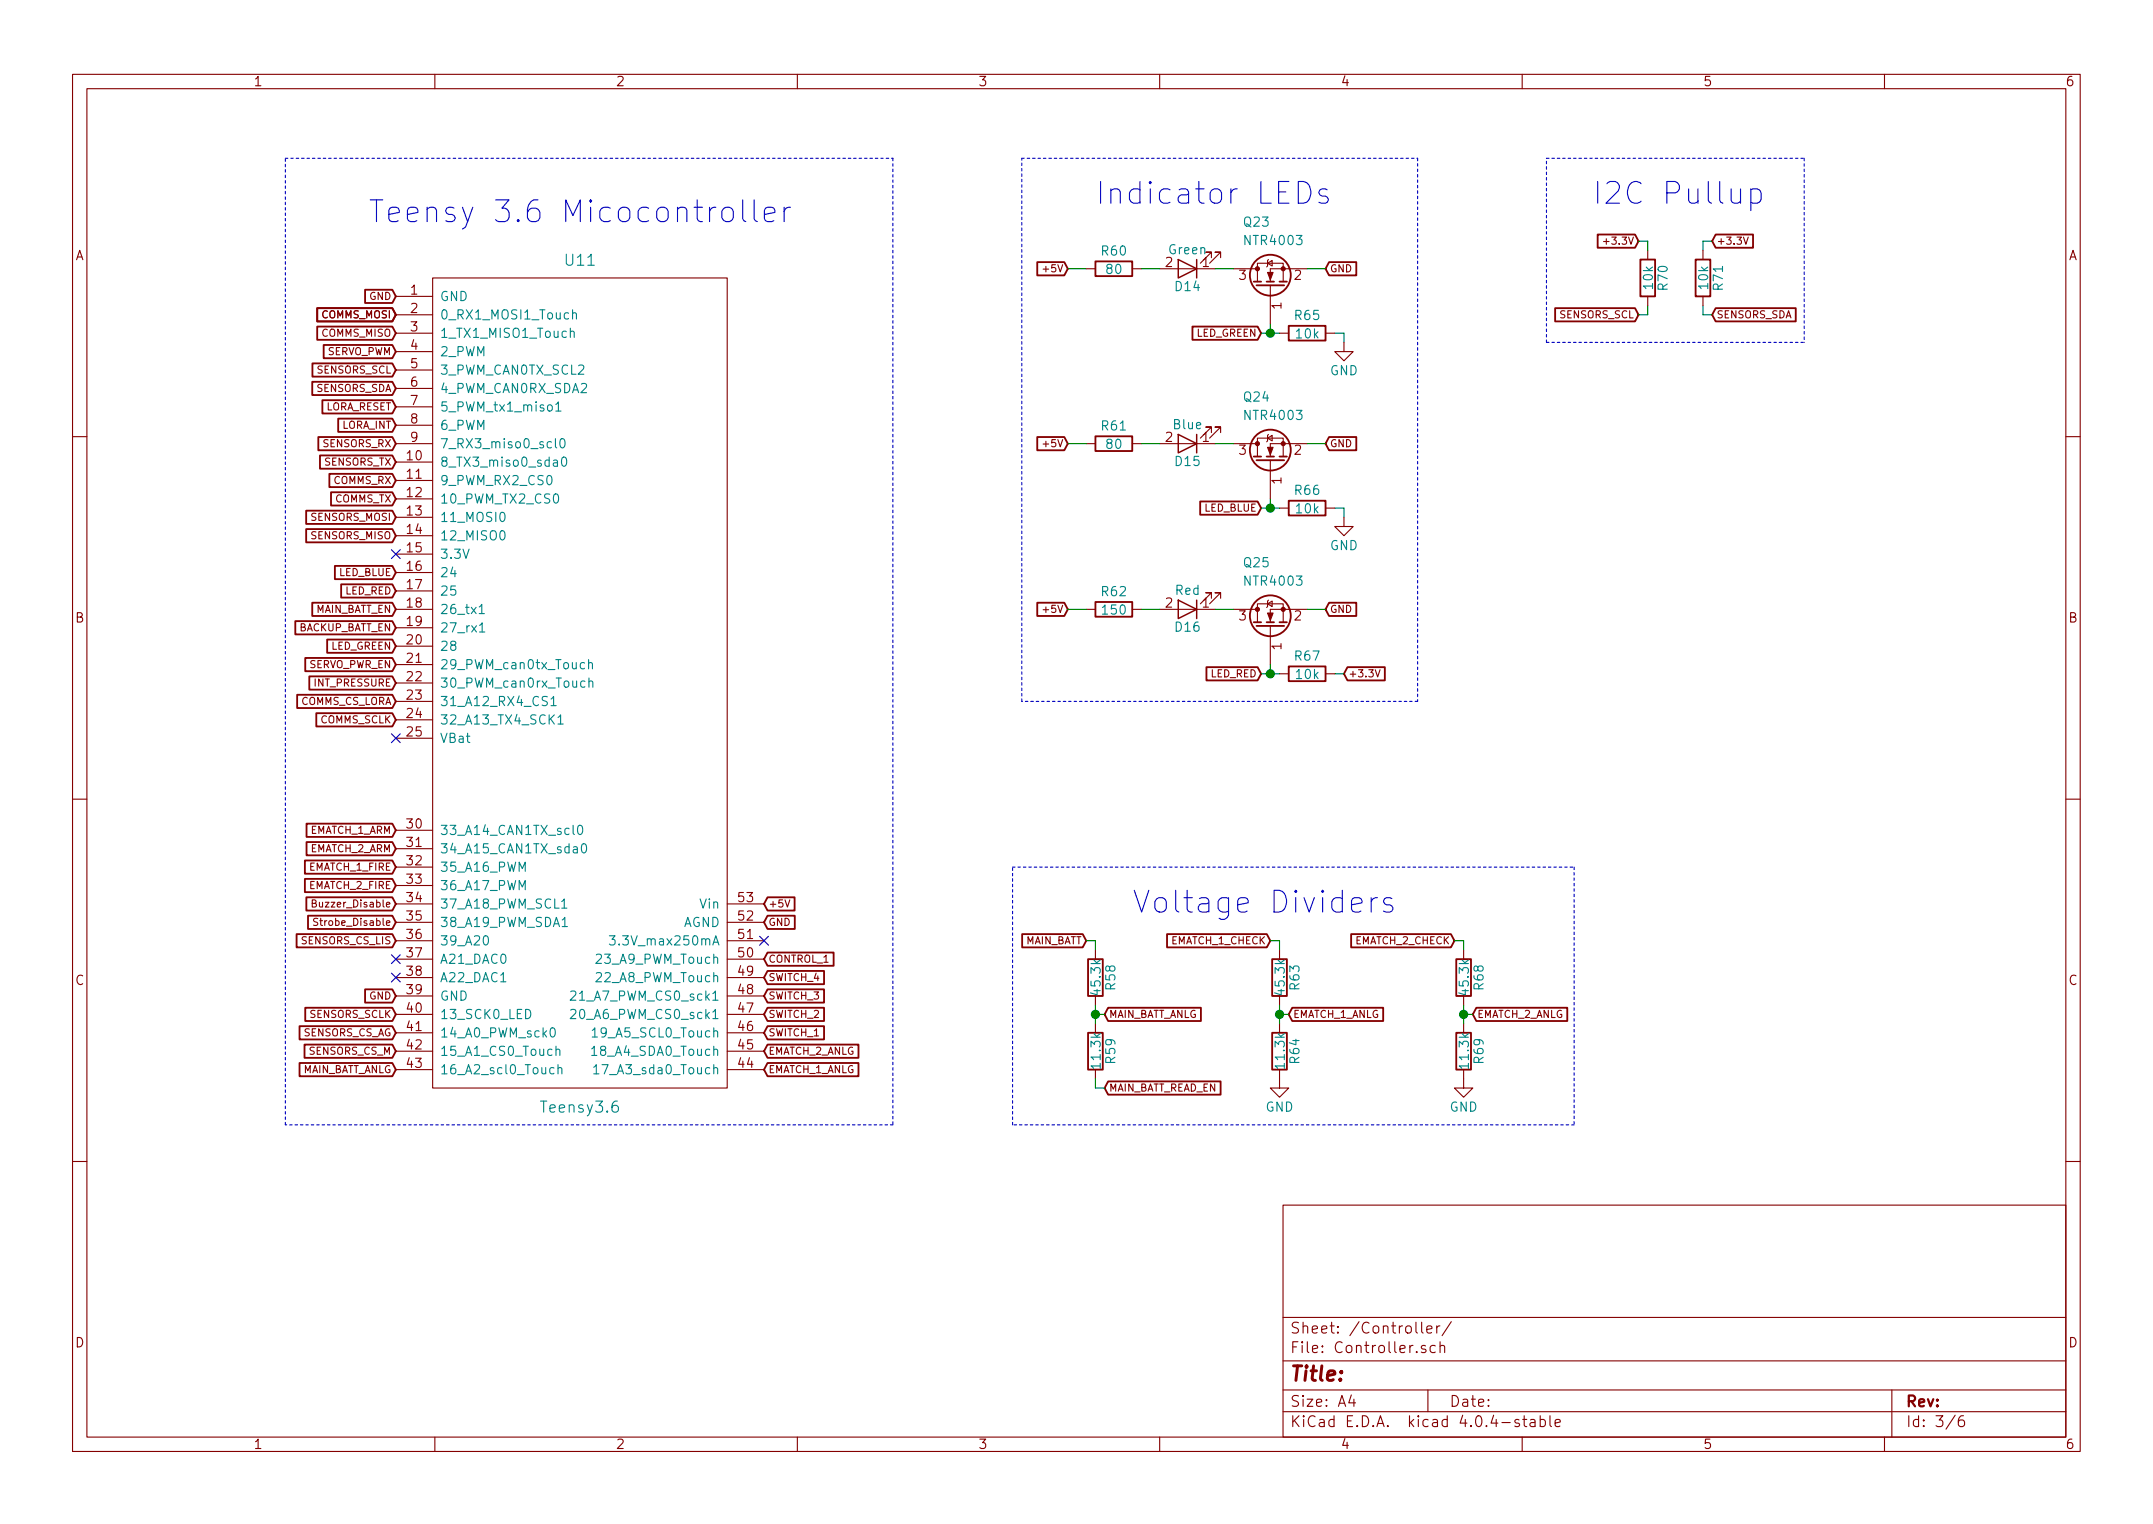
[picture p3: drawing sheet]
<svg xmlns="http://www.w3.org/2000/svg" width="297mm" height="210mm" viewBox="0 0 297 210" stroke-linecap="round" stroke-linejoin="round" font-family="sans-serif">
<g fill="none" stroke="#840000" stroke-width=".15">
<path d="M10 10.3h277v189.9h-277zM12 12.2h273v186.1h-273zM60 10.3v1.9M110 10.3v1.9M160 10.3v1.9M210 10.3v1.9M260 10.3v1.9M59.7 38.3h40.6v111.8h-40.6zM149.9 37.1h1.2M156.2 37.1h1.3M160 37.1h7.6M167.1 35.6v-.8h-.7h.7l-1.5 1.5"/>
<path d="M168.4 35.6v-.8h-.8h.8l-1.5 1.5M170.2 37.1h3.3M173.5 37.1v-.8h3.5v2.6M173.5 37.1v1.8M174.9 36.3l.6-.4v.8zM175 35.8l-.1 .1v.8l-.1 .1M175.3 39.4v.2M175.3 39.6v5.1M180.3 37.1h-5v1.8M221.2 33.3h.8M227.3 34.5v1.3M234.9 34.5v1.3"/>
<path d="M240.5 32.7l.4 1 .3-1M54.6 40.9h5.1M54.6 43.4h5.1M54.6 46h5.1M54.6 48.5h5.1M54.6 51h5.1M54.6 53.6h5.1M54.6 56.1h5.1M54.6 58.7h5.1M167.1 59.7v-.8h-.7h.7l-1.5 1.5M168.4 59.7v-.8h-.8h.8l-1.5 1.5M175 59.9l-.1 .2v.7l-.1 .2"/>
<path d="M176.5 46h1.3M182.9 46h1.2M185.4 47.2v1.3h1.3l-1.3 1.3-1.3-1.3h1.3M227.3 40.9v1.3M234.9 40.9v1.3M10 60.2h2M54.6 61.2h5.1M54.6 63.7h5.1M54.6 66.3h5.1M54.6 68.8h5.1M54.6 71.4h5.1M54.6 73.9h5.1"/>
<path d="M54.6 76.4h5.1M54.6 79h5.1M149.9 61.2h1.2M156.2 61.2h1.3M160 61.2h7.6M170.2 61.2h3.3M173.5 61.2v-.8h3.5v2.6M173.5 61.2v1.8M174.9 60.4l.6-.3v.7zM175.3 63.5v.2M175.3 63.7v5.1M176.5 70.1h1.3"/>
<path d="M180.3 61.2h-5v1.8M182.9 70.1h1.2M185.4 71.4v1.2h1.3l-1.3 1.3-1.3-1.3h1.3M285 60.2h2M54.6 89.1h5.1M54.6 91.7h5.1M54.6 94.2h5.1M54.6 96.8h5.1M54.6 99.3h5.1M54.6 81.5h5.1M54.6 84.1h5.1M54.6 86.6h5.1"/>
<path d="M149.9 84.1h1.2M156.2 84.1h1.3M160 84.1h7.6M167.1 82.5v-.7h-.7h.7l-1.5 1.5M168.4 82.5v-.7h-.8h.8l-1.5 1.5M170.2 84.1h3.3M173.5 84.1v-.8h3.5v2.5M173.5 84.1v1.7M174.9 83.3l.6-.4v.8zM175 82.8l-.1 .1v.8l-.1 .1M175.3 86.4v.2M175.3 86.6v5.1"/>
<path d="M176.5 93h1.3M180.3 84.1h-5v1.7M182.9 93h1.2M189.7 92.4l.4 1 .3-1M10 110.3h2M54.6 114.5h5.1M54.6 117.1h5.1M54.6 119.6h5.1M54.6 101.8h5.1M285 110.3h2M43.1 124.6h.4l.1-.2v-.1l-.5-.2v1h.4l.2-.1v-.2l-.3-.2M43.8 126.7h-.3l-.2 .2 .1 .2 .4 .2v.2l-.2 .2-.3-.1"/>
<path d="M54.6 139.9h5.1M54.6 132.3h5.1M54.6 129.8h5.1M54.6 127.2h5.1M54.6 122.2h5.1M54.6 124.7h5.1M54.6 134.9h5.1M54.6 137.4h5.1M100.3 139.9h5.1M100.3 132.3h5.1M100.3 129.8h5.1M100.3 127.2h5.1"/>
<path d="M100.3 124.7h5.1M100.3 134.9h5.1M100.3 137.4h5.1M151.1 131.1v1.2M151.1 137.4v1.3M176.5 131.1v1.2M176.5 137.4v1.3M201.9 131.1v1.2M201.9 137.4v1.3M54.6 142.5h5.1M54.6 145h5.1M54.6 147.6h5.1"/>
<path d="M100.3 142.5h5.1M100.3 145h5.1M100.3 147.6h5.1M151.1 141.2v1.3M151.1 147.6v1.2M176.5 147.6v2.5h1.3l-1.3 1.3-1.2-1.3h1.2M176.5 141.2v1.3M201.9 147.6v2.5h1.3l-1.3 1.3-1.2-1.3h1.2M201.9 141.2v1.3M10 160.2h2M177 166.3h108v32h-108zM285 160.2h2"/>
<path d="M60 198.3v1.9M110 198.3v1.9M160 198.3v1.9M177 194.8h108M177 191.8h108M177 187.8h108M177 181.8h108M186.4 192.5l-.3 1h.9M186.8 193v1M196.1 182.4v1.3l.2 .2M196.7 185.7a.37 .37 0 0 0-.6 .1v.1a.54 .54 0 0 0 .6 .3v.1v.2l-.2 .1-.4-.1M196.8 183.4l.8-.1-.1-.3-.4-.1-.3 .2 .1 .7 .2 .1 .4-.1"/>
<path d="M197 191.8v3M198 185.7l-.4-.1-.3 .3 .1 .6 .2 .1 .4-.1M198.2 182.9v1M198.7 182.9l-.3 .1-.2 .2M198.7 185.7a.38 .38 0 0 1 .6 .1v.8M198.7 185.1v1.5M200.2 182.3l-1.2 2M209.6 195.9a.37 .37 0 0 0-.6 .1v.1a.54 .54 0 0 0 .6 .3l.1 .1-.1 .2-.2 .1-.4-.1M210 198.3v1.9M210.1 195.8h.5M210.3 195.3v1.3l.2 .2h.1M211.2 195.9l.1-.1 .4 .1 .1 .9"/>
<path d="M211.8 196.2l-.5 .1-.2 .2 .1 .2 .1 .1 .5-.1M212.5 195.9a.48 .48 0 0 1 .6 .1l.1 .1-.1 .6a.48 .48 0 0 1-.6 0M212.5 195.3v1.5M213.8 195.3v1.3l.2 .2M214.6 196.3l.7-.1-.1-.3-.4-.1-.2 .2v.7l.2 .1 .4-.1M260 198.3v1.9M261 191.8v6.5M269.7 195.2l-1.2 2M270.9 195.3a.59 .59 0 0 0-.7 .7l.1 .7 .2 .1h.3l.2-.1v-.5l-.1-.2-.4-.1-.3 .3"/>
</g>
<g fill="none" stroke="#008484" stroke-width=".15">
<path d="M76.7 55.8l.3-.4v1.3M76.7 56.7h.7M78.7 45.8a.3 .3 0 0 1 .5 .1v.7M79 43.3a.3 .3 0 0 1 .5 0v.7M76.6 60.5v1.1l.2 .2M77.3 60.6l.3-.1a.72 .72 0 0 1-.1 1.3l-.2-.1-.1-.4zM77.6 63.2l.3-.1a.72 .72 0 0 1-.2 1.2l-.1-.1-.1-.4zM66.1 83.7l.4-.3v1.3M66.1 84.7h.7M66.2 86.3l.3-.4v1.3M66.2 87.2h.7M76 96.4l.4-.3v1.3"/>
<path d="M76 97.4h.7M77 99l.3-.4v1.3M77 99.9h.7M80.6 91.5l-.3-.1-.2 .3 .1 .5 .1 .1 .3-.1M80.7 94l-.4-.1-.2 .3 .1 .5 .1 .1 .4-.1M81.2 91.5a.3 .3 0 0 1 .5 .1v.7M81.2 91v1.3M81.3 94.1a.3 .3 0 0 1 .5 0v.7M81.3 93.5v1.3M79.8 114l.3-.1a.72 .72 0 0 1-.1 1.2l-.2-.1-.1-.4zM80.3 116.5l.3-.1a.72 .72 0 0 1-.1 1.3l-.2-.2-.1-.3zM66.8 129.2l.3-.1a.72 .72 0 0 1-.1 1.3l-.2-.2-.1-.3z"/>
<path d="M77.5 124.4l.4-.4v1.3M77.5 125.3h.7M77.6 127.8h.7M78.7 139.4l.5-.1 .2 .1 .1 .2-.1 .2-.7 .7h.8M78.7 136.8l.5-.1 .2 .1 .1 .3-.1 .2-.7 .7h.8M84.1 129.1h.8l-.5 .5 .4 .1v.5l-.2 .2h-.3l-.2-.2M76 141.9l.3-.1a.72 .72 0 0 1-.1 1.3l-.2-.2-.1-.3zM76.4 147.4l-.3-.1-.3 .2 .1 .6 .2 .1 .3-.1M76.7 144.9a.3 .3 0 0 1 .5 0v.7M76.7 144.3v1.3M77 147.4a.3 .3 0 0 1 .5 .1v.7M77 146.9v1.3"/>
<path d="M81.6 144.7l.4-.4v1.3M81.6 145.6h.7M81.7 142.2l.4-.4v1.3M81.7 143.1h.7M81.9 147.2l.4-.3v1.3M81.9 148.2h.7"/>
</g>
<g fill="none" stroke="#840000" stroke-width=".25">
<path d="M50.4 40h3.7l.5 .9-.5 .9h-3.7zM143.1 36.2h3.7l.5 .9-.5 .9h-3.7zM151.1 36.1h5.1v2h-5.1zM173 38.9h1M173.4 39.4h3.8M174.8 38.9h1M176.5 38.9h1M183.4 36.2h3.7v1.8h-3.7l-.5-.9zM220.4 32.4h5.2l.5 .9-.5 .9h-5.2zM226.3 35.8h2v5.1h-2zM233.9 35.8h2.1v5.1h-2.1zM236.7 32.4h5.2v1.8h-5.2l-.5-.9z"/>
<path d="M43.1 52.7h11l.5 .9-.5 .9h-11zM43.1 50.1h11l.5 .9-.5 1h-11zM43.8 42.5h10.3l.5 .9-.5 .9h-10.3zM43.8 45.1h10.3l.5 .9-.5 .9h-10.3zM44.5 55.2h9.6l.5 .9-.5 .9h-9.6zM44.7 47.6h9.4l.5 .9-.5 .9h-9.4zM46.7 57.8h7.4l.5 .9-.5 .9h-7.4zM164.5 45.1h9l.5 .9-.5 .9h-9zM177.8 45h5.1v2h-5.1zM214.6 42.5h11l.5 .9-.5 .9h-11zM236.7 42.5h11.1v1.8h-11.1l-.5-.9zM42.2 70.5h11.9l.5 .9-.5 .9h-11.9z"/>
<path d="M42.2 73h11.9l.5 .9-.5 .9h-11.9zM43.9 60.3h10.2l.5 .9-.5 .9h-10.2zM44.1 62.8h10l.5 .9-.5 1h-10zM45.4 65.4h8.7l.5 .9-.5 .9h-8.7zM45.7 67.9h8.4l.5 .9-.5 .9h-8.4zM46.2 78.1h7.9l.5 .9-.5 .9h-7.9zM143.1 60.3h3.7l.5 .9-.5 .9h-3.7zM151.1 60.2h5.1v2h-5.1zM165.6 69.2h7.9l.5 .9-.5 .9h-7.9zM173 63h1M173.4 63.5h3.8M174.8 63h1"/>
<path d="M176.5 63h1M177.8 69.1h5.1v2h-5.1zM183.4 60.3h3.7v1.8h-3.7l-.5-.9zM40.7 85.7h13.4l.5 .9-.5 .9h-13.4zM41 95.9h13.1l.5 .9-.5 .9h-13.1zM42.1 90.8h12l.5 .9-.5 .9h-12zM42.7 93.3h11.4l.5 .9-.5 .9h-11.4zM43.1 83.2h11l.5 .9-.5 .9h-11zM43.6 98.4h10.5l.5 .9-.5 .9h-10.5zM45.1 88.2h9l.5 .9-.5 1h-9zM47.1 80.6h7l.5 .9-.5 .9h-7zM143.1 83.2h3.7l.5 .9-.5 .9h-3.7z"/>
<path d="M151.1 83.1h5.1v2h-5.1zM166.4 92h7.1l.5 1-.5 .9h-7.1zM173 85.8h1M173.4 86.4h3.8M174.8 85.8h1M176.5 85.8h1M177.8 91.9h5.1v2.1h-5.1zM183.4 83.2h3.7v1.8h-3.7l-.5-.9zM185.9 92h5.2v1.9h-5.2l-.5-.9zM42.1 118.7h12l.5 .9-.5 .9h-12zM42.3 113.6h11.8l.5 .9-.5 1h-11.8zM42.3 116.2h11.8l.5 .9-.5 .9h-11.8z"/>
<path d="M40.9 128.9h13.2l.5 .9-.5 .9h-13.2zM42.1 121.3h12l.5 .9-.5 .9h-12zM42.1 139h12l.5 .9-.5 1h-12zM42.3 123.8h11.8l.5 .9-.5 .9h-11.8zM42.5 126.3h11.6l.5 .9-.5 1h-11.6zM50.4 136.5h3.7l.5 .9-.5 .9h-3.7zM105.9 126.3h3.8v1.9h-3.8l-.5-1zM105.9 123.8h3.7v1.8h-3.7l-.5-.9zM105.9 139h7.8v1.9h-7.8l-.5-1zM105.9 136.5h7.8v1.8h-7.8l-.5-.9zM105.9 134h7.8v1.8h-7.8l-.5-.9zM105.9 131.4h9.1v1.8h-9.1l-.5-.9z"/>
<path d="M141 128.9h8.4l.5 .9-.5 .9h-8.4zM150.1 132.3h2v5.1h-2zM152.9 139h12.8v1.9h-12.8l-.5-1zM161 128.9h13.8l.5 .9-.5 .9h-13.8zM175.5 132.3h2v5.1h-2zM178.3 139h12.5v1.9h-12.5l-.5-1zM186.4 128.9h13.8l.5 .9-.5 .9h-13.8zM200.9 132.3h2v5.1h-2zM203.7 139h12.5v1.9h-12.5l-.5-1zM41.3 141.6h12.8l.5 .9-.5 .9h-12.8zM41.3 146.7h12.8l.5 .9-.5 .9h-12.8zM42 144.1h12.1l.5 .9-.5 .9h-12.1z"/>
<path d="M105.9 146.7h12.5v1.8h-12.5l-.5-.9zM105.9 144.1h12.5v1.8h-12.5l-.5-.9zM105.9 141.6h7.8v1.8h-7.8l-.5-.9zM150.1 142.5h2v5.1h-2zM152.9 149.2h15.5v1.8h-15.5l-.5-.9zM175.5 142.5h2v5.1h-2zM200.9 142.5h2v5.1h-2z"/>
<circle cx="175.3" cy="38" r="2.82"/>
<circle cx="175.3" cy="62.1" r="2.82"/>
<circle cx="175.3" cy="85" r="2.82"/>
</g>
<path d="M54 75.8l1.2 1.3M55.2 75.8l-1.2 1.3M54 101.2l1.2 1.3M55.2 101.2l-1.2 1.3M54 131.7l1.2 1.2M54 134.3l1.2 1.2M55.2 131.7l-1.2 1.2M55.2 134.3l-1.2 1.2M104.8 129.2l1.2 1.2M106 129.2l-1.2 1.2" fill="none" stroke="#000084" stroke-width=".15"/>
<path d="M162.6 35.8l2.5 1.3-2.5 1.2zM165.1 35.8v2.5M162.6 59.9l2.5 1.3-2.5 1.3zM165.1 59.9v2.6M162.6 82.8l2.5 1.3-2.5 1.2zM165.1 82.8v2.5" fill="none" stroke="#840000" stroke-width=".2"/>
<g fill="#840000" stroke="#840000" stroke-width=".15">
<path d="M174.9 37.6h.7l-.3 1z"/>
<path d="M174.9 61.7h.7l-.3 1z"/>
<path d="M174.9 84.6h.7l-.3 1z"/>
<circle cx="177" cy="37.1" r=".28"/>
<circle cx="173.5" cy="37.1" r=".28"/>
<circle cx="177" cy="61.2" r=".28"/>
<circle cx="173.5" cy="61.2" r=".28"/>
<circle cx="177" cy="84.1" r=".28"/>
<circle cx="173.5" cy="84.1" r=".28"/>
</g>
<g fill="none" stroke="#008400" stroke-width=".15">
<path d="M147.3 37.1h2.6M157.5 37.1h2.5M167.6 37.1h2.6M180.3 37.1h2.6M226.1 33.3h1.2v1.2M236.2 33.3h-1.3v1.2M174 46h2.5M175.3 44.7v1.3M184.1 46h1.3v1.2M227.3 42.2v1.2h-1.2M234.9 42.2v1.2h1.3M147.3 61.2h2.6"/>
<path d="M157.5 61.2h2.5M167.6 61.2h2.6M174 70.1h2.5M175.3 68.8v1.3M180.3 61.2h2.6M184.1 70.1h1.3v1.3M147.3 84.1h2.6M157.5 84.1h2.5M167.6 84.1h2.6M174 93h2.5M175.3 91.7v1.3M180.3 84.1h2.6"/>
<path d="M184.1 93h1.3M149.9 129.8h1.2v1.3M151.1 138.7v2.5M151.1 139.9h1.3M175.3 129.8h1.2v1.3M176.5 139.9h1.3M176.5 138.7v2.5M200.7 129.8h1.2v1.3M201.9 139.9h1.3M201.9 138.7v2.5M151.1 148.8v1.3h1.3"/>
</g>
<g fill="#008400" stroke="#008400" stroke-width=".25">
<circle cx="175.3" cy="46" r=".51"/>
<circle cx="175.3" cy="70.1" r=".51"/>
<circle cx="175.3" cy="93" r=".51"/>
<circle cx="151.1" cy="139.9" r=".51"/>
<circle cx="176.5" cy="139.9" r=".51"/>
<circle cx="201.9" cy="139.9" r=".51"/>
</g>
<g fill="none" stroke="#0000c2" stroke-width=".15">
<path d="M99.7 28.9a.81 .81 0 0 1 1.5 .3v.8a.82 .82 0 0 1-.8 .6 .82 .82 0 0 1-.8-.6v-.8zM102.5 27.6v2.6l.1 .2 .3 .2M104 27.6v2.6l.2 .2 .3 .2M105.5 29.6l1.4-.3v-.3l-.1-.3-.3-.1h-.6l-.3 .1-.1 .3v1.2l.1 .2 .3 .2h.6l.3-.2M108.2 28.6v2M109 28.6a.73 .73 0 0 0-.8 .6M179.1 25a1.41 1.41 0 0 1 1.7 1.8 1.31 1.31 0 0 1-1.7 1.2zM183.1 26.2l-.3-.1h-.4l-.3 .1-.1 .3 .1 .4 1 .3 .2 .3-.2 .4-.3 .1h-.5l-.3-.1M241.6 26.2l.2-.1h.6l.3 .1 .3 .4v.9l-.3 .4-.3 .1h-.6l-.2-.1M241.6 26.1v3M189.2 123.8v2M190 123.8a.73 .73 0 0 0-.8 .6"/>
<path d="M192 124l-.3-.2h-.4l-.3 .2-.1 .3 .1 .4 1 .3 .2 .3-.2 .4-.3 .1h-.5l-.3-.1"/>
</g>
<g fill="none" stroke="#0000c2" stroke-width=".15" stroke-dasharray=".3 .4">
<path d="M39.4 21.8h83.8M123.2 21.8v133.4M141 21.8h54.6M195.6 21.8v75M213.4 21.8h35.5M248.9 21.8v25.4M213.4 47.2h35.5M213.4 47.2v-25.4M141 96.8v-75M195.6 96.8h-54.6M139.7 119.6h77.5M217.2 119.6v35.6"/>
<path d="M39.4 155.2v-133.4M123.2 155.2h-83.8M139.7 155.2v-35.6M217.2 155.2h-77.5"/>
</g>
<g font-size="4.2" fill="#0000c2">
<text x="151.1" y="28.2">Indicator LEDs</text>
<text x="219.7" y="28.2">I2C Pullup</text>
<text x="50.8" y="30.7">Teensy 3.6 Micocontroller</text>
<text x="156.2" y="126">Voltage Dividers</text>
</g>
<text font-size="2.8" fill="#840000" x="178" y="190.5">Title:</text>
<g font-size="2.1" fill="#008484">
<text x="78.1" y="36.7">U11</text>
<text x="74.9" y="153.5">Teensy3.6</text>
</g>
<g font-size="2.1" fill="#840000">
<text x="178" y="184">Sheet: /Controller/</text>
<text x="178" y="186.7">File: Controller.sch</text>
<text x="178" y="196.9">KiCad E.D.A. kicad 4.0.4-stable</text>
<text x="178" y="194.1">Size: A4</text>
<text x="200" y="194.1">Date:</text>
<text x="263" y="194.1">Rev:</text>
<text x="263" y="196.9">Id: 3/6</text>
</g>
<g font-size="1.8" fill="#840000">
<text x="35" y="11.9">1</text>
<text x="85" y="11.9">2</text>
<text x="135" y="11.9">3</text>
<text x="185" y="11.9">4</text>
<text x="235" y="11.9">5</text>
<text x="285" y="11.9">6</text>
<text x="10.4" y="35.9">A</text>
<text x="285.4" y="35.9">A</text>
<text x="56.7" y="40.6">1</text>
<text x="160.8" y="36.8">2</text>
<text x="165.9" y="36.8">1</text>
<text x="171" y="38.6">3</text>
<text x="178.6" y="38.6">2</text>
<text x="56.7" y="43.2">2</text>
<text x="56.7" y="45.7">3</text>
<text x="176.8" y="42.6" transform="rotate(-90 176.8 42.6)">1</text>
<text x="56.7" y="48.3">4</text>
<text x="56.7" y="50.8">5</text>
<text x="56.7" y="53.3">6</text>
<text x="56.7" y="55.9">7</text>
<text x="56.7" y="58.4">8</text>
<text x="56.2" y="63.5">10</text>
<text x="56.7" y="61">9</text>
<text x="160.8" y="61">2</text>
<text x="165.9" y="61">1</text>
<text x="171" y="62.7">3</text>
<text x="178.6" y="62.7">2</text>
<text x="56.2" y="66">11</text>
<text x="56.2" y="68.6">12</text>
<text x="56.2" y="71.1">13</text>
<text x="176.8" y="66.8" transform="rotate(-90 176.8 66.8)">1</text>
<text x="56.2" y="73.7">14</text>
<text x="56.2" y="76.2">15</text>
<text x="56.2" y="78.7">16</text>
<text x="56.2" y="81.3">17</text>
<text x="56.2" y="83.8">18</text>
<text x="160.8" y="83.8">2</text>
<text x="165.9" y="83.8">1</text>
<text x="10.4" y="85.9">B</text>
<text x="56.2" y="88.9">20</text>
<text x="56.2" y="86.4">19</text>
<text x="171" y="85.6">3</text>
<text x="176.8" y="89.6" transform="rotate(-90 176.8 89.6)">1</text>
<text x="178.6" y="85.6">2</text>
<text x="285.4" y="85.9">B</text>
<text x="56.2" y="91.4">21</text>
<text x="56.2" y="94">22</text>
<text x="56.2" y="96.5">23</text>
<text x="56.2" y="99.1">24</text>
<text x="56.2" y="101.6">25</text>
<text x="56.2" y="114.3">30</text>
<text x="56.2" y="116.8">31</text>
<text x="56.2" y="119.4">32</text>
<text x="56.2" y="121.9">33</text>
<text x="56.2" y="124.5">34</text>
<text x="101.9" y="124.5">53</text>
<text x="56.2" y="127">35</text>
<text x="56.2" y="129.5">36</text>
<text x="101.9" y="129.5">51</text>
<text x="101.9" y="127">52</text>
<text x="10.4" y="135.9">C</text>
<text x="56.2" y="132.1">37</text>
<text x="56.2" y="134.6">38</text>
<text x="56.2" y="137.2">39</text>
<text x="101.9" y="132.1">50</text>
<text x="101.9" y="137.2">48</text>
<text x="101.9" y="134.6">49</text>
<text x="285.4" y="135.9">C</text>
<text x="56.2" y="139.7">40</text>
<text x="56.2" y="142.2">41</text>
<text x="101.9" y="142.2">46</text>
<text x="101.9" y="139.7">47</text>
<text x="56.2" y="144.8">42</text>
<text x="56.2" y="147.3">43</text>
<text x="101.9" y="147.3">44</text>
<text x="101.9" y="144.8">45</text>
<text x="10.4" y="185.9">D</text>
<text x="285.4" y="185.9">D</text>
<text x="35" y="199.9">1</text>
<text x="85" y="199.9">2</text>
<text x="135" y="199.9">3</text>
<text x="185" y="199.9">4</text>
<text x="235" y="199.9">5</text>
<text x="285" y="199.9">6</text>
</g>
<g font-size="1.8" fill="#008484">
<text x="152" y="35.2">R60</text>
<text x="161.3" y="35.1">Green</text>
<text x="171.7" y="31.3">Q23</text>
<text x="171.9" y="33.8">NTR4003</text>
<text x="60.7" y="41.5">GND</text>
<text x="152.7" y="37.8">80</text>
<text x="162.2" y="40.2">D14</text>
<text x="228" y="39.8" transform="rotate(-90 228 39.8)">10k</text>
<text x="230.1" y="40" transform="rotate(-90 230.1 40)">R70</text>
<text x="235.7" y="39.8" transform="rotate(-90 235.7 39.8)">10k</text>
<text x="237.7" y="40" transform="rotate(-90 237.7 40)">R71</text>
<text x="60.7" y="44.1">0_RX1_MOSI1_Touch</text>
<text x="60.7" y="46.6">1_TX1_MISO1_Touch</text>
<text x="178.7" y="44.1">R65</text>
<text x="178.9" y="46.7">10k</text>
<text x="60.7" y="49.1">2_PWM</text>
<text x="60.7" y="51.7">3_PWM_CAN0TX_SCL2</text>
<text x="183.5" y="51.8">GND</text>
<text x="60.7" y="54.2">4_PWM_CAN0RX_SDA2</text>
<text x="60.7" y="56.8">5_PWM_tx1_miso1</text>
<text x="60.7" y="59.3">6_PWM</text>
<text x="152" y="59.4">R61</text>
<text x="161.9" y="59.2">Blue</text>
<text x="171.7" y="55.4">Q24</text>
<text x="171.9" y="57.9">NTR4003</text>
<text x="60.7" y="61.8">7_RX3_miso0_scl0</text>
<text x="60.7" y="64.4">8_TX3_miso0_sda0</text>
<text x="152.7" y="61.9">80</text>
<text x="162.2" y="64.3">D15</text>
<text x="60.7" y="66.9">9_PWM_RX2_CS0</text>
<text x="60.7" y="69.5">10_PWM_TX2_CS0</text>
<text x="178.7" y="68.3">R66</text>
<text x="178.9" y="70.8">10k</text>
<text x="60.7" y="72">11_MOSI0</text>
<text x="60.7" y="74.5">12_MISO0</text>
<text x="60.7" y="77.1">3.3V</text>
<text x="183.5" y="75.9">GND</text>
<text x="60.7" y="79.6">24</text>
<text x="60.7" y="82.2">25</text>
<text x="152" y="82.2">R62</text>
<text x="162.2" y="82.1">Red</text>
<text x="171.7" y="78.3">Q25</text>
<text x="171.9" y="80.8">NTR4003</text>
<text x="60.7" y="89.8">28</text>
<text x="60.7" y="84.7">26_tx1</text>
<text x="60.7" y="87.2">27_rx1</text>
<text x="152.2" y="84.8">150</text>
<text x="162.2" y="87.1">D16</text>
<text x="60.7" y="92.3">29_PWM_can0tx_Touch</text>
<text x="60.7" y="94.9">30_PWM_can0rx_Touch</text>
<text x="178.7" y="91.1">R67</text>
<text x="178.9" y="93.7">10k</text>
<text x="60.7" y="97.4">31_A12_RX4_CS1</text>
<text x="60.7" y="99.9">32_A13_TX4_SCK1</text>
<text x="60.7" y="102.5">VBat</text>
<text x="60.7" y="115.2">33_A14_CAN1TX_scl0</text>
<text x="60.7" y="117.7">34_A15_CAN1TX_sda0</text>
<text x="60.7" y="120.3">35_A16_PWM</text>
<text x="60.7" y="122.8">36_A17_PWM</text>
<text x="60.7" y="125.3">37_A18_PWM_SCL1</text>
<text x="96.6" y="125.3">Vin</text>
<text x="60.7" y="127.9">38_A19_PWM_SDA1</text>
<text x="60.7" y="130.4">39_A20</text>
<text x="85.3" y="130.4">3.3V_max250mA</text>
<text x="94.1" y="127.9">AGND</text>
<text x="60.7" y="133">A21_DAC0</text>
<text x="60.7" y="135.5">A22_DAC1</text>
<text x="82.5" y="133">23_A9_PWM_Touch</text>
<text x="82.5" y="135.5">22_A8_PWM_Touch</text>
<text x="151.8" y="137.1" transform="rotate(-90 151.8 137.1)">45.3k</text>
<text x="153.9" y="136.5" transform="rotate(-90 153.9 136.5)">R58</text>
<text x="177.2" y="137.1" transform="rotate(-90 177.2 137.1)">45.3k</text>
<text x="179.3" y="136.5" transform="rotate(-90 179.3 136.5)">R63</text>
<text x="202.6" y="137.1" transform="rotate(-90 202.6 137.1)">45.3k</text>
<text x="204.7" y="136.5" transform="rotate(-90 204.7 136.5)">R68</text>
<text x="60.7" y="140.6">13_SCK0_LED</text>
<text x="60.7" y="143.1">14_A0_PWM_sck0</text>
<text x="60.7" y="138">GND</text>
<text x="79.5" y="140.6">20_A6_PWM_CS0_sck1</text>
<text x="79.5" y="138">21_A7_PWM_CS0_sck1</text>
<text x="82.3" y="143.1">19_A5_SCL0_Touch</text>
<text x="60.7" y="145.7">15_A1_CS0_Touch</text>
<text x="60.7" y="148.2">16_A2_scl0_Touch</text>
<text x="82.1" y="145.7">18_A4_SDA0_Touch</text>
<text x="82.8" y="148.2">17_A3_sda0_Touch</text>
<text x="151.8" y="147.2" transform="rotate(-90 151.8 147.2)">11.3k</text>
<text x="153.9" y="146.7" transform="rotate(-90 153.9 146.7)">R59</text>
<text x="177.2" y="147.2" transform="rotate(-90 177.2 147.2)">11.3k</text>
<text x="179.3" y="146.7" transform="rotate(-90 179.3 146.7)">R64</text>
<text x="202.6" y="147.2" transform="rotate(-90 202.6 147.2)">11.3k</text>
<text x="204.7" y="146.7" transform="rotate(-90 204.7 146.7)">R69</text>
<text x="174.6" y="153.4">GND</text>
<text x="200" y="153.4">GND</text>
</g>
<g font-size="1.4" fill="#840000">
<text x="221.8" y="33.8">+3.3V</text>
<text x="236.9" y="33.8">+3.3V</text>
<text x="50.9" y="41.4">GND</text>
<text x="144.2" y="37.6">+5V</text>
<text x="183.5" y="37.6">GND</text>
<text x="44.4" y="43.9">COMMS_MOSI</text>
<text x="44.4" y="46.5">COMMS_MISO</text>
<text x="164.9" y="46.5">LED_GREEN</text>
<text x="215.2" y="43.9">SENSORS_SCL</text>
<text x="236.9" y="43.9">SENSORS_SDA</text>
<text x="43.7" y="51.5">SENSORS_SCL</text>
<text x="45" y="49">SERVO_PWM</text>
<text x="43.6" y="54.1">SENSORS_SDA</text>
<text x="44.7" y="56.6">LORA_RESET</text>
<text x="47.1" y="59.2">LORA_INT</text>
<text x="44.6" y="61.7">SENSORS_RX</text>
<text x="44.7" y="64.2">SENSORS_TX</text>
<text x="144.2" y="61.7">+5V</text>
<text x="183.5" y="61.7">GND</text>
<text x="42.9" y="71.9">SENSORS_MOSI</text>
<text x="46" y="66.8">COMMS_RX</text>
<text x="46.2" y="69.3">COMMS_TX</text>
<text x="166.1" y="70.6">LED_BLUE</text>
<text x="42.9" y="74.4">SENSORS_MISO</text>
<text x="46.7" y="79.5">LED_BLUE</text>
<text x="47.5" y="82">LED_RED</text>
<text x="40.9" y="87.1">BACKUP_BATT_EN</text>
<text x="43.3" y="84.6">MAIN_BATT_EN</text>
<text x="45.5" y="89.6">LED_GREEN</text>
<text x="144.2" y="84.6">+5V</text>
<text x="183.5" y="84.6">GND</text>
<text x="42.5" y="92.2">SERVO_PWR_EN</text>
<text x="43.4" y="94.7">INT_PRESSURE</text>
<text x="166.9" y="93.4">LED_RED</text>
<text x="186.1" y="93.4">+3.3V</text>
<text x="41.3" y="97.3">COMMS_CS_LORA</text>
<text x="44.2" y="99.8">COMMS_SCLK</text>
<text x="42.6" y="115">EMATCH_1_ARM</text>
<text x="42.6" y="117.6">EMATCH_2_ARM</text>
<text x="42.6" y="120.1">EMATCH_1_FIRE</text>
<text x="42.6" y="122.7">EMATCH_2_FIRE</text>
<text x="43.8" y="125.2">Buzzer_Disable</text>
<text x="106" y="125.2">+5V</text>
<text x="41.6" y="130.3">SENSORS_CS_LIS</text>
<text x="43.9" y="127.7">Strobe_Disable</text>
<text x="106" y="127.7">GND</text>
<text x="141.2" y="130.3">MAIN_BATT</text>
<text x="161.5" y="130.3">EMATCH_1_CHECK</text>
<text x="186.9" y="130.3">EMATCH_2_CHECK</text>
<text x="50.9" y="137.9">GND</text>
<text x="106" y="137.9">SWITCH_3</text>
<text x="106" y="135.4">SWITCH_4</text>
<text x="106" y="132.8">CONTROL_1</text>
<text x="41.7" y="143">SENSORS_CS_AG</text>
<text x="42.7" y="140.4">SENSORS_SCLK</text>
<text x="106" y="143">SWITCH_1</text>
<text x="106" y="140.4">SWITCH_2</text>
<text x="153" y="140.4">MAIN_BATT_ANLG</text>
<text x="178.4" y="140.4">EMATCH_1_ANLG</text>
<text x="203.8" y="140.4">EMATCH_2_ANLG</text>
<text x="41.3" y="148.1">MAIN_BATT_ANLG</text>
<text x="42.6" y="145.5">SENSORS_CS_M</text>
<text x="106" y="148.1">EMATCH_1_ANLG</text>
<text x="106" y="145.5">EMATCH_2_ANLG</text>
<text x="153" y="150.6">MAIN_BATT_READ_EN</text>
</g>
</svg>
